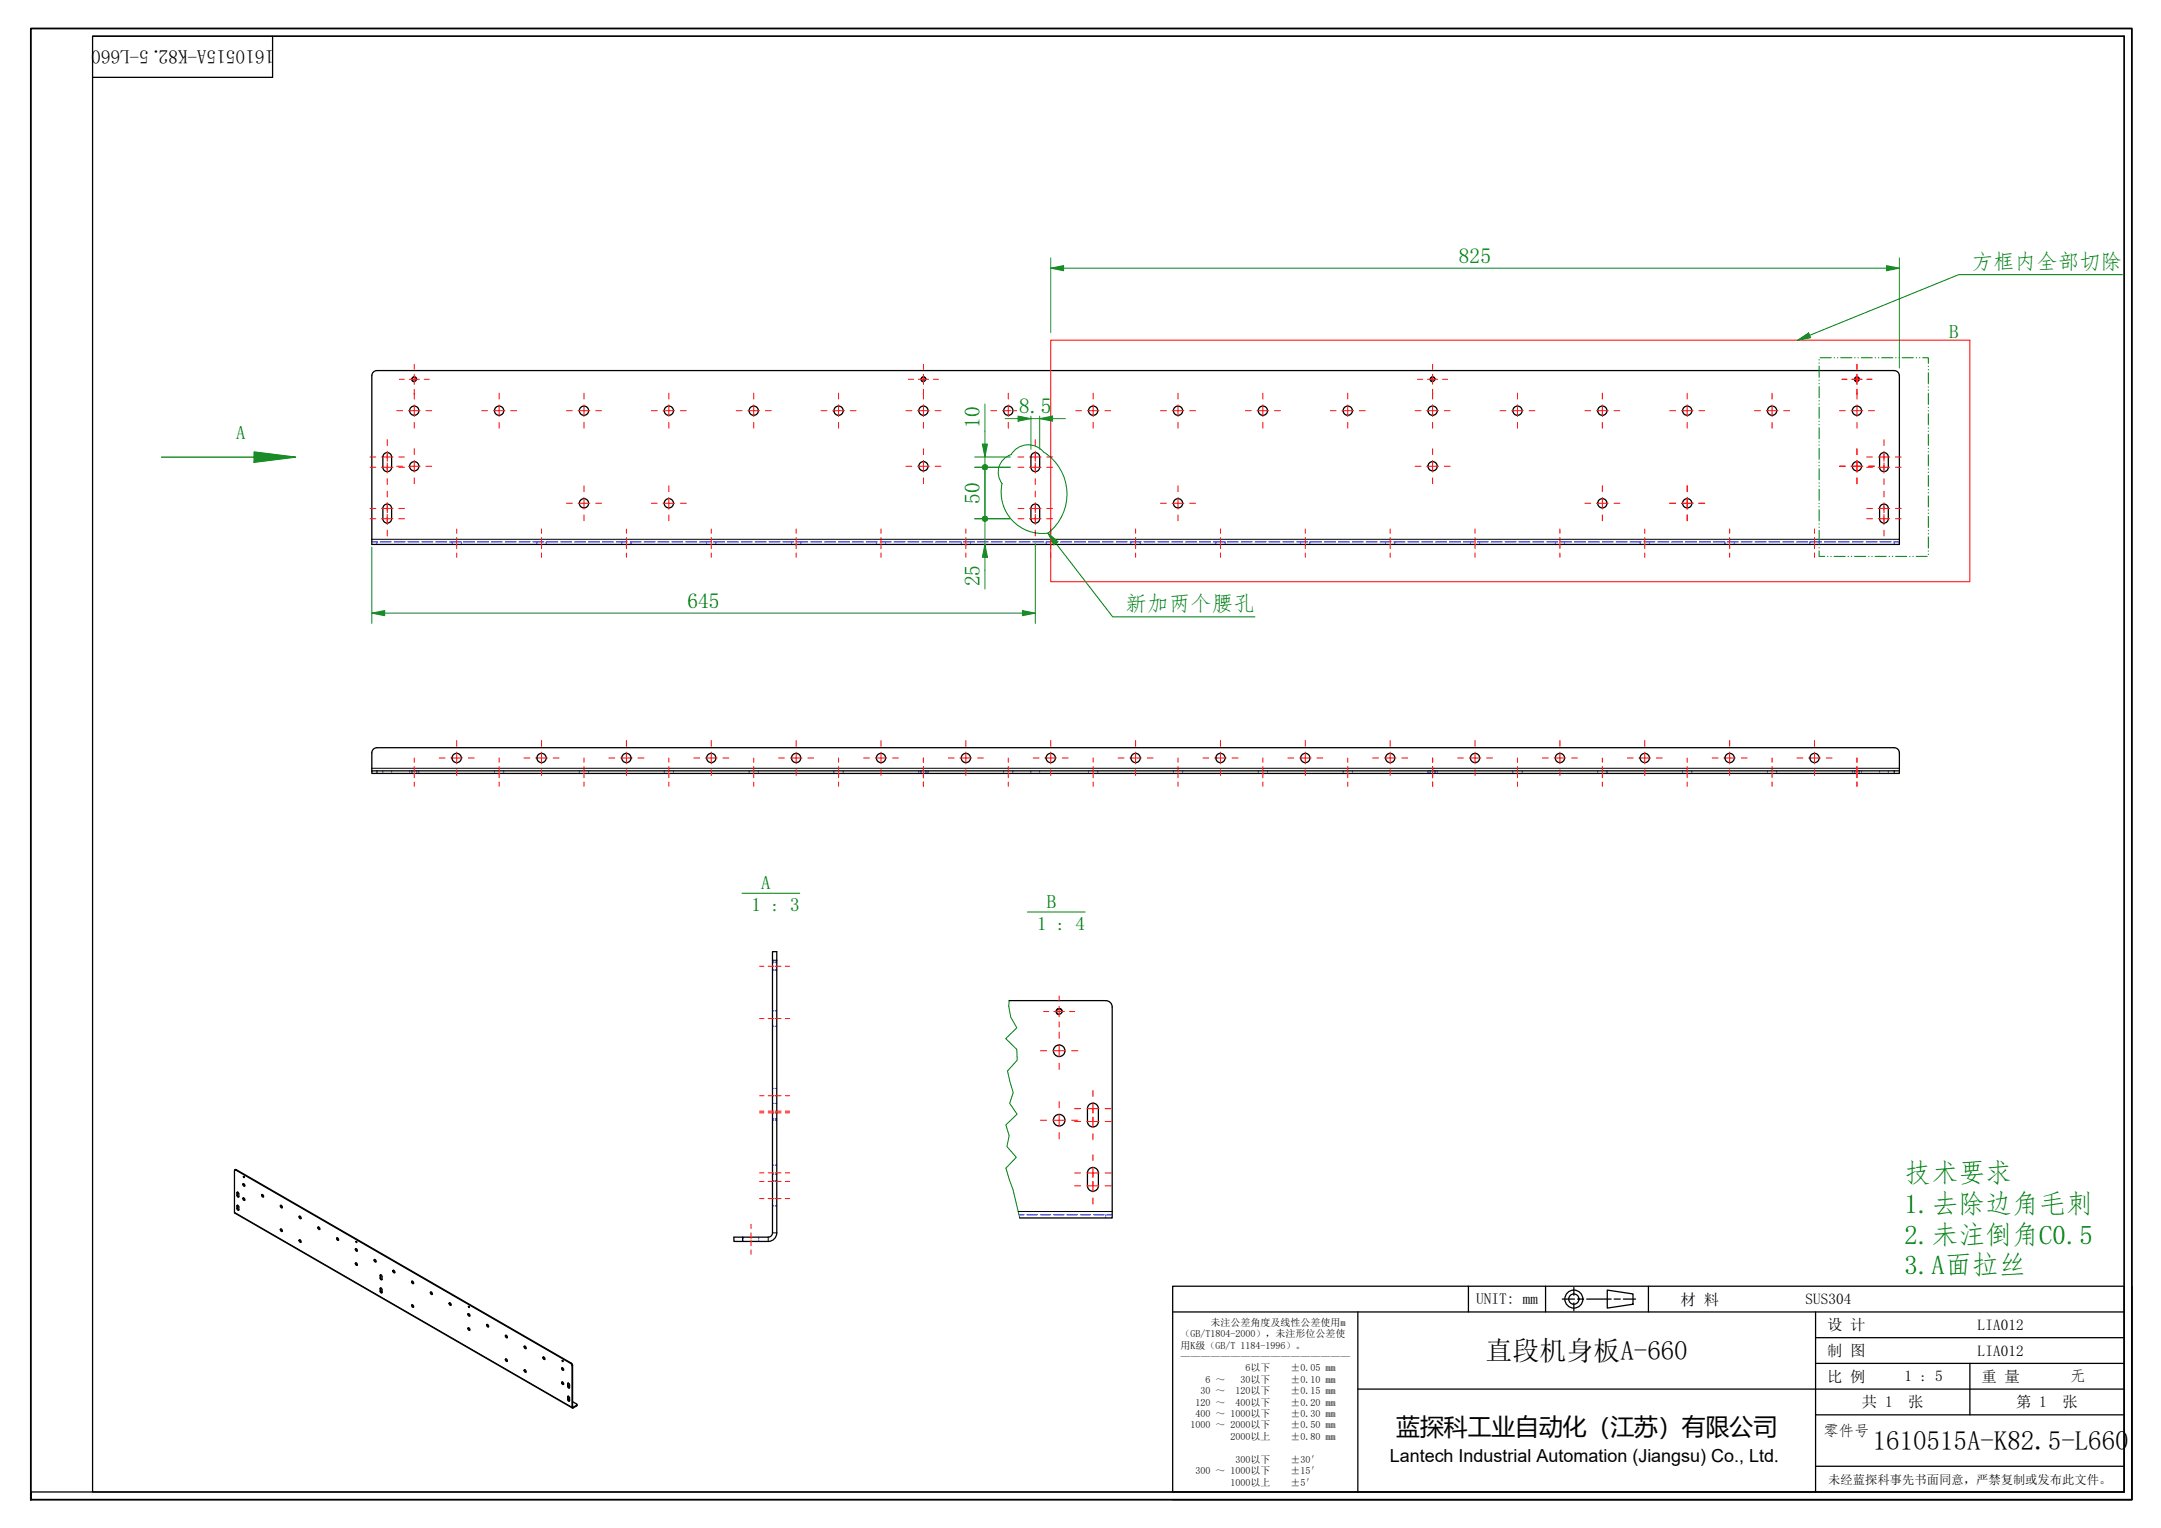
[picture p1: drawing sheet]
<svg xmlns="http://www.w3.org/2000/svg" width="420mm" height="297mm" viewBox="0 0 420 297" stroke-linecap="round" stroke-linejoin="round" font-family="sans-serif">
<g fill="none" stroke="#00f" stroke-width=".19">
<path d="M73.3 105.3v.2M73.3 105.7v.1M368.3 105.3v.2M368.3 105.7v.1M150.2 213h.3M150.2 216.3h.3M150.7 213h.3M150.7 216.3h.3M150.2 233h.3M150.2 229.7h.3M150.7 233h.3M150.7 229.7h.3"/>
<path d="M215 236.1v.3M215 236.6v.2"/>
</g>
<g fill="none" stroke="#00f" stroke-width=".19">
<path d="M72.3 105.3h1.1M73.9 105.3h2.2M76.6 105.3h2.2M79.3 105.3h2.2M82 105.3h2.2M84.7 105.3h2.2M87.4 105.3h2.2M87.9 105.3v.2M87.9 105.7v.1M89.7 105.3v.2M89.7 105.7v.1M90.1 105.3h2.2"/>
<path d="M92.8 105.3h2.2M95.5 105.3h2.2M98.2 105.3h2.2M100.9 105.3h2.2M103.6 105.3h2.2M104.4 105.3v.2M104.4 105.7v.1M106.2 105.3v.2M106.2 105.7v.1M106.3 105.3h2.2M109 105.3h2.2M111.7 105.3h2.2"/>
<path d="M114.4 105.3h2.2M117.1 105.3h2.2M119.8 105.3h2.2M120.9 105.3v.2M120.9 105.7v.1M122.5 105.3h2.2M122.7 105.3v.2M122.7 105.7v.1M125.2 105.3h2.2M127.9 105.3h2.2M130.6 105.3h2.2M133.3 105.3h2.2"/>
<path d="M136 105.3h2.2M137.4 105.3v.2M137.4 105.7v.1M138.7 105.3h2.2M139.2 105.3v.2M139.2 105.7v.1M141.4 105.3h2.2M144.1 105.3h2.2M146.8 105.3h2.2M149.5 105.3h2.2M152.2 105.3h2.2M153.9 105.3v.2"/>
<path d="M153.9 105.7v.1M154.9 105.3h2.2M155.7 105.3v.2M155.7 105.7v.1M157.6 105.3h2.2M160.3 105.3h2.2M163 105.3h2.2M165.7 105.3h2.2M168.4 105.3h2.2M170.4 105.3v.2M170.4 105.7v.1M171.1 105.3h2.2"/>
<path d="M172.2 105.3v.2M172.2 105.7v.1M173.8 105.3h2.2M176.5 105.3h2.2M179.2 105.3h2.2M181.9 105.3h2.2M184.6 105.3h2.2M186.9 105.3v.2M186.9 105.7v.1M187.3 105.3h2.2M188.7 105.3v.2M188.7 105.7v.1"/>
<path d="M190 105.3h2.2M192.7 105.3h2.2M195.4 105.3h2.2M198.1 105.3h2.2M200.8 105.3h2.2M203.4 105.3v.2M203.4 105.7v.1M203.5 105.3h2.2M205.2 105.3v.2M205.2 105.7v.1M206.2 105.3h2.2M208.9 105.3h2.2"/>
<path d="M211.6 105.3h2.2M214.3 105.3h2.2M217 105.3h2.2M219.7 105.3h2.2M219.9 105.3v.2M219.9 105.7v.1M221.7 105.3v.2M221.7 105.7v.1M222.4 105.3h2.2M225.1 105.3h2.2M227.8 105.3h2.2M230.5 105.3h2.2"/>
<path d="M233.2 105.3h2.2M235.9 105.3h2.2M236.4 105.3v.2M236.4 105.7v.1M238.2 105.3v.2M238.2 105.7v.1M238.6 105.3h2.2M241.3 105.3h2.2M244 105.3h2.2M246.7 105.3h2.2M249.4 105.3h2.2M252.1 105.3h2.2"/>
<path d="M252.9 105.3v.2M252.9 105.7v.1M254.7 105.3v.2M254.7 105.7v.1M254.8 105.3h2.2M257.5 105.3h2.2M260.2 105.3h2.2M262.9 105.3h2.2M265.6 105.3h2.2M268.3 105.3h2.2M269.4 105.3v.2M269.4 105.7v.1"/>
<path d="M271 105.3h2.2M271.2 105.3v.2M271.2 105.7v.1M273.7 105.3h2.2M276.4 105.3h2.2M279.1 105.3h2.2M281.8 105.3h2.2M284.5 105.3h2.2M285.9 105.3v.2M285.9 105.7v.1M287.2 105.3h2.2M287.7 105.3v.2"/>
<path d="M287.7 105.7v.1M289.9 105.3h2.2M292.6 105.3h2.2M295.3 105.3h2.2M298 105.3h2.2M300.7 105.3h2.2M302.4 105.3v.2M302.4 105.7v.1M303.4 105.3h2.2M304.2 105.3v.2M304.2 105.7v.1M306.1 105.3h2.2"/>
<path d="M308.8 105.3h2.2M311.5 105.3h2.2M314.2 105.3h2.2M316.9 105.3h2.2M318.9 105.3v.2M318.9 105.7v.1M319.6 105.3h2.2M320.7 105.3v.2M320.7 105.7v.1M322.3 105.3h2.2M325 105.3h2.2M327.7 105.3h2.2"/>
<path d="M330.4 105.3h2.2M333.1 105.3h2.2M335.4 105.3v.2M335.4 105.7v.1M335.8 105.3h2.2M337.2 105.3v.2M337.2 105.7v.1M338.5 105.3h2.2M341.2 105.3h2.2M343.9 105.3h2.2M346.6 105.3h2.2M349.3 105.3h2.2"/>
<path d="M351.9 105.3v.2M351.9 105.7v.1M352 105.3h2.2M353.7 105.3v.2M353.7 105.7v.1M354.7 105.3h2.2M357.4 105.3h2.2M360.1 105.3h2.2M362.8 105.3h2.2M365.5 105.3h2.2M368.2 105.3h1.1M74.4 149.9v.1"/>
<path d="M74.4 150.2v.2M76.1 149.9v.1M76.1 150.2v.2M79.6 149.9v.1M79.6 150.2v.2M80 149.9v.1M80 150.2v.2M80.1 149.9v.1M80.1 150.2v.2M81 149.9v.1M81 150.2v.2M81.4 149.9v.1"/>
<path d="M81.4 150.2v.2M96.1 149.9v.1M96.1 150.2v.2M97.9 149.9v.1M97.9 150.2v.2M112.6 149.9v.1M112.6 150.2v.2M114.4 149.9v.1M114.4 150.2v.2M129.1 149.9v.1M129.1 150.2v.2M130.9 149.9v.1"/>
<path d="M130.9 150.2v.2M145.6 149.9v.1M145.6 150.2v.2M147.4 149.9v.1M147.4 150.2v.2M162.1 149.9v.1M162.1 150.2v.2M163.9 149.9v.1M163.9 150.2v.2M178.6 149.9v.1M178.6 150.2v.2M179 149.9v.1"/>
<path d="M179 150.2v.2M179.1 149.9v.1M179.1 150.2v.2M180 149.9v.1M180 150.2v.2M180.4 149.9v.1M180.4 150.2v.2M195.1 149.9v.1M195.1 150.2v.2M196.9 149.9v.1M196.9 150.2v.2M200.4 149.9v.1"/>
<path d="M200.4 150.2v.2M202.1 149.9v.1M202.1 150.2v.2M211.6 149.9v.1M211.6 150.2v.2M213.4 149.9v.1M213.4 150.2v.2M228.1 149.9v.1M228.1 150.2v.2M229.9 149.9v.1M229.9 150.2v.2M244.6 149.9v.1"/>
<path d="M244.6 150.2v.2M246.4 149.9v.1M246.4 150.2v.2M261.1 149.9v.1M261.1 150.2v.2M262.9 149.9v.1M262.9 150.2v.2M277.6 149.9v.1M277.6 150.2v.2M278 149.9v.1M278 150.2v.2M278.1 149.9v.1"/>
<path d="M278.1 150.2v.2M279 149.9v.1M279 150.2v.2M279.4 149.9v.1M279.4 150.2v.2M294.1 149.9v.1M294.1 150.2v.2M295.9 149.9v.1M295.9 150.2v.2M310.6 149.9v.1M310.6 150.2v.2M312.4 149.9v.1"/>
<path d="M312.4 150.2v.2M327.1 149.9v.1M327.1 150.2v.2M328.9 149.9v.1M328.9 150.2v.2M343.6 149.9v.1M343.6 150.2v.2M345.4 149.9v.1M345.4 150.2v.2M360.1 149.9v.1M360.1 150.2v.2M360.5 149.9v.1"/>
<path d="M360.5 150.2v.2M360.6 149.9v.1M360.6 150.2v.2M361.5 149.9v.1M361.5 150.2v.2M361.9 149.9v.1M361.9 150.2v.2M365.4 149.9v.1M365.4 150.2v.2M367.1 149.9v.1M367.1 150.2v.2M150.2 187.1h.3"/>
<path d="M150.2 188.5h.3M150.2 187h.3M150.2 188.7h.3M150.2 196.5h.3M150.2 199.5h.3M150.7 187.1h.3M150.7 188.5h.3M150.7 187h.3M150.7 188.7h.3M150.7 196.5h.3M150.7 199.5h.3M150.2 211.6h.3"/>
<path d="M150.2 217.8h.3M150.2 214.5h.3M150.2 217.5h.3M150.7 211.6h.3M150.7 217.8h.3M150.7 214.5h.3M150.7 217.5h.3M150.2 234.4h.3M150.2 228.2h.3M150.2 226.5h.3M150.2 229.5h.3M150.7 234.4h.3"/>
<path d="M150.7 228.2h.3M150.7 226.5h.3M150.7 229.5h.3M198.1 236.1h1.1M199.7 236.1h2M202.3 236.1h2M204.8 236.1h2.1M207.4 236.1h2.1M210 236.1h2.1M212.6 236.1h2.1M215.2 236.1h1M144.5 240.5v.3"/>
<path d="M144.5 241.1v.2M147.5 240.5v.3M147.5 241.1v.2"/>
</g>
<g fill="none" stroke="#000" stroke-width=".25">
<path d="M369.3 73v32.8h-297v-32.8a1 1 0 0 1 1-1h295a1 1 0 0 1 1 1M74.7 98.2a.85 .85 0 0 1 .9-.1 .85 .85 0 0 1 .5 .7v2a.85 .85 0 0 1-.8 .9 .85 .85 0 0 1-.9-.9v-2zM74.7 88.2a.85 .85 0 0 1 .9-.1 .85 .85 0 0 1 .5 .7v2a.85 .85 0 0 1-.8 .9 .85 .85 0 0 1-.9-.9v-2zM200.7 98.2a.85 .85 0 0 1 .9-.1 .85 .85 0 0 1 .5 .7v2a.85 .85 0 0 1-.8 .9 .85 .85 0 0 1-.9-.9v-2zM200.7 88.2a.85 .85 0 0 1 .9-.1 .85 .85 0 0 1 .5 .7v2a.85 .85 0 0 1-.8 .9 .85 .85 0 0 1-.9-.9v-2zM365.7 98.2a.85 .85 0 0 1 .9-.1 .85 .85 0 0 1 .5 .7v2a.85 .85 0 0 1-.8 .9 .85 .85 0 0 1-.9-.9v-2zM365.7 88.2a.85 .85 0 0 1 .9-.1 .85 .85 0 0 1 .5 .7v2a.85 .85 0 0 1-.8 .9 .85 .85 0 0 1-.9-.9v-2zM72.3 149.9h297v.5h-297zM369.3 146.4a1 1 0 0 0-1-1h-295a1 1 0 0 0-1 1v3.5M369.3 146.4v3.5M150.2 185h.8v54.7a1.67 1.67 0 0 1-1.6 1.6h-6.7v-.8h6.7a.84 .84 0 0 0 .8-.8zM196.2 194.5h18.8a1.25 1.25 0 0 1 1.2 1.3v41h-17.9"/>
<path d="M211.9 214.7a1.06 1.06 0 0 1 1.1-.1 1.06 1.06 0 0 1 .6 .9v2.5a1.06 1.06 0 0 1-1.1 1.1 1.06 1.06 0 0 1-1.1-1.1v-2.5l.1-.3zM45.7 227.4h.2l65.2 37.6 .2 .4 .1 8.2 .8-.5-.9-.6M46.1 234.3l.3 .2v.6a.22 .22 0 0 1-.3 .1 .22 .22 0 0 1 0-.3zM46.1 231.8l.3 .2v.6a.22 .22 0 0 1-.3 .1 .22 .22 0 0 1 0-.3zM46.2 234.3v.6l.2 .3M46.2 231.7v.7l.2 .3M47.2 232.9l.3 .1a.2 .2 0 0 1 .1 .3 .2 .2 0 0 1-.2 .1 .2 .2 0 0 1-.2-.3zM47.2 230.1l.3 .2a.17 .17 0 0 1 .1 .2 .17 .17 0 0 1-.2 .1zM47.3 232.9l.1 .2 .2 .2M47.3 230.1l.1 .3 .2 .1M47.4 228.7l.1 .1M50.9 232.2l.3 .2a.2 .2 0 0 1 .1 .2 .2 .2 0 0 1-.3 .1 .2 .2 0 0 1-.1-.2z"/>
<path d="M51 232.2v.3l.2 .1M54.5 238.9l.3 .2a.17 .17 0 0 1 .1 .2 .17 .17 0 0 1-.2 .1zM54.5 234.3l.3 .2a.17 .17 0 0 1 .1 .2 .17 .17 0 0 1-.2 .1zM54.6 238.9l.1 .3 .2 .1M54.6 234.3l.1 .3 .2 .2M58.2 236.4l.3 .2a.2 .2 0 0 1 .1 .2 .2 .2 0 0 1-.3 .1 .2 .2 0 0 1-.1-.2zM58.3 236.4v.3l.2 .2M61.8 238.6l.3 .1a.2 .2 0 0 1 .1 .2 .2 .2 0 0 1-.2 .1 .2 .2 0 0 1-.2-.2zM61.9 238.5l.1 .3 .2 .2M211.6 227.4a1.06 1.06 0 0 1 1.2-.4 1.06 1.06 0 0 1 .8 1v2.5a1.06 1.06 0 0 1-1.1 1.1 1.06 1.06 0 0 1-1.1-1.1v-2.5zM58.2 241l.3 .2a.2 .2 0 0 1 .1 .2 .2 .2 0 0 1-.3 .1 .2 .2 0 0 1-.1-.2zM58.3 241v.3l.2 .2"/>
<path d="M65.5 240.7l.3 .1a.17 .17 0 0 1 .1 .2 .17 .17 0 0 1-.3 .1zM65.6 240.6v.3l.2 .2M69.1 245.5l.3 .1a.2 .2 0 0 1 .1 .3 .2 .2 0 0 1-.3 .1 .2 .2 0 0 1-.1-.2zM69.1 242.8l.3 .1a.2 .2 0 0 1 .1 .2 .2 .2 0 0 1-.3 .1 .2 .2 0 0 1-.1-.2zM69.2 245.5l.1 .3 .2 .1M69.2 242.7l.1 .3 .2 .2M69.3 241.3l.1 .2M72.8 244.9l.3 .1a.2 .2 0 0 1 0 .2 .2 .2 0 0 1-.2 .2 .2 .2 0 0 1-.1-.3zM72.9 244.8v.3l.2 .2M73.9 250.4l.4 .2v.6a.22 .22 0 0 1-.3 .1 .22 .22 0 0 1-.1-.3zM73.9 247.8l.4 .2v.7a.22 .22 0 0 1-.3 .1 .22 .22 0 0 1-.1-.3zM74 250.9l.3 .4"/>
<path d="M74 250.9l.3 .2M74 250.4v.5M74 247.8v.7l.3 .2M76.4 247l.3 .1a.2 .2 0 0 1 .1 .3 .2 .2 0 0 1-.3 .1 .2 .2 0 0 1-.1-.3zM76.5 246.9v.3l.3 .2M80.1 253.7l.3 .1a.2 .2 0 0 1 0 .2 .2 .2 0 0 1-.2 .2 .2 .2 0 0 1-.1-.3zM80.1 249.1l.3 .1a.2 .2 0 0 1 0 .3 .2 .2 0 0 1-.2 .1 .2 .2 0 0 1-.1-.3zM80.2 253.6v.3l.2 .2M80.2 249v.3l.2 .2M83.7 251.2l.3 .1a.2 .2 0 0 1 .1 .3 .2 .2 0 0 1-.3 .1 .2 .2 0 0 1-.1-.3zM83.8 251.1v.3l.3 .2M87.3 253.3l.3 .1a.2 .2 0 0 1 .1 .3 .2 .2 0 0 1-.2 .1 .2 .2 0 0 1-.2-.3z"/>
<path d="M87.4 253.3l.1 .2 .2 .2M91 258.1l.3 .2a.2 .2 0 0 1 .1 .2 .2 .2 0 0 1-.3 .1 .2 .2 0 0 1-.1-.2zM91 255.4l.3 .1a.2 .2 0 0 1 .1 .3 .2 .2 0 0 1-.3 .1 .2 .2 0 0 1-.1-.3zM91.1 258.1v.3l.2 .2M91.1 255.4v.2l.2 .2M91.2 254l.1 .1M94.6 257.5l.3 .1a.2 .2 0 0 1 .1 .3 .2 .2 0 0 1-.2 .1 .2 .2 0 0 1-.2-.3zM94.7 257.5l.1 .2 .2 .2M98.3 259.6l.3 .1a.2 .2 0 0 1 .1 .3 .2 .2 0 0 1-.3 .1 .2 .2 0 0 1-.1-.3zM98.4 259.6v.2l.2 .2M98.3 264.2l.3 .1a.2 .2 0 0 1 .1 .3 .2 .2 0 0 1-.3 .1 .2 .2 0 0 1-.1-.3zM98.4 264.2v.2l.2 .2"/>
<path d="M101.9 266.3l.3 .1a.2 .2 0 0 1 .1 .3 .2 .2 0 0 1-.2 .1 .2 .2 0 0 1-.2-.3zM101.9 261.7l.3 .1a.2 .2 0 0 1 .1 .3 .2 .2 0 0 1-.2 .1 .2 .2 0 0 1-.2-.2zM102 266.3l.1 .2 .2 .2M102 261.7l.1 .2 .2 .2M105.6 263.8l.3 .1a.2 .2 0 0 1 .1 .3 .2 .2 0 0 1-.3 .1 .2 .2 0 0 1-.1-.2zM105.7 263.8v.3l.2 .1M109.2 268.7l.3 .1a.2 .2 0 0 1 .1 .3 .2 .2 0 0 1-.2 .1 .2 .2 0 0 1-.2-.3zM109.2 265.9l.3 .1a.2 .2 0 0 1 .1 .3 .2 .2 0 0 1-.2 .1 .2 .2 0 0 1-.2-.2zM109.3 268.6l.1 .3 .2 .2M109.3 265.9l.1 .3 .2 .1M109.4 264.5l.1 .1M110.4 271.4l.3 .2v.7a.22 .22 0 0 1-.3 .1 .22 .22 0 0 1 0-.3z"/>
<path d="M110.4 268.9l.3 .2v.6a.22 .22 0 0 1-.3 .1 .22 .22 0 0 1 0-.3zM110.5 272l.2 .3M110.5 272l.2 .1M110.5 271.4v.6M110.5 268.9v.6l.2 .3M112.2 273.1l-.1 .2-.9 .4v-8.2l-.2-.4-65.2-37.7-.2 .1 .1 8.3 65.6 37.9"/>
<circle cx="80.5" cy="73.7" r=".41"/>
<circle cx="80.5" cy="79.8" r=".9"/>
<circle cx="97" cy="79.8" r=".9"/>
<circle cx="113.5" cy="79.8" r=".9"/>
<circle cx="130" cy="79.8" r=".9"/>
<circle cx="146.5" cy="79.8" r=".9"/>
<circle cx="163" cy="79.8" r=".9"/>
<circle cx="179.5" cy="73.7" r=".41"/>
<circle cx="179.5" cy="79.8" r=".9"/>
<circle cx="196" cy="79.8" r=".9"/>
<circle cx="212.5" cy="79.8" r=".9"/>
<circle cx="229" cy="79.8" r=".9"/>
<circle cx="245.5" cy="79.8" r=".9"/>
<circle cx="262" cy="79.8" r=".9"/>
<circle cx="278.5" cy="73.7" r=".41"/>
<circle cx="278.5" cy="79.8" r=".9"/>
<circle cx="295" cy="79.8" r=".9"/>
<circle cx="311.5" cy="79.8" r=".9"/>
<circle cx="328" cy="79.8" r=".9"/>
<circle cx="344.5" cy="79.8" r=".9"/>
<circle cx="361" cy="73.7" r=".41"/>
<circle cx="361" cy="79.8" r=".9"/>
<circle cx="80.5" cy="90.6" r=".9"/>
<circle cx="113.5" cy="97.8" r=".9"/>
<circle cx="130" cy="97.8" r=".9"/>
<circle cx="179.5" cy="90.6" r=".9"/>
<circle cx="229" cy="97.8" r=".9"/>
<circle cx="278.5" cy="90.6" r=".9"/>
<circle cx="311.5" cy="97.8" r=".9"/>
<circle cx="328" cy="97.8" r=".9"/>
<circle cx="361" cy="90.6" r=".9"/>
<circle cx="88.8" cy="147.4" r=".9"/>
<circle cx="105.3" cy="147.4" r=".9"/>
<circle cx="121.8" cy="147.4" r=".9"/>
<circle cx="138.3" cy="147.4" r=".9"/>
<circle cx="154.8" cy="147.4" r=".9"/>
<circle cx="171.3" cy="147.4" r=".9"/>
<circle cx="187.8" cy="147.4" r=".9"/>
<circle cx="204.3" cy="147.4" r=".9"/>
<circle cx="220.8" cy="147.4" r=".9"/>
<circle cx="237.3" cy="147.4" r=".9"/>
<circle cx="253.8" cy="147.4" r=".9"/>
<circle cx="270.3" cy="147.4" r=".9"/>
<circle cx="286.8" cy="147.4" r=".9"/>
<circle cx="303.3" cy="147.4" r=".9"/>
<circle cx="319.8" cy="147.4" r=".9"/>
<circle cx="336.3" cy="147.4" r=".9"/>
<circle cx="352.8" cy="147.4" r=".9"/>
<circle cx="205.9" cy="196.6" r=".52"/>
<circle cx="205.9" cy="204.3" r="1.13"/>
<circle cx="205.9" cy="217.8" r="1.13"/>
<circle cx="47.4" cy="228.8" r=".11"/>
<circle cx="69.3" cy="241.5" r=".11"/>
<circle cx="91.1" cy="254.1" r=".11"/>
<circle cx="109.4" cy="264.6" r=".11"/>
</g>
<g fill="none" stroke="#000" stroke-width=".19">
<path d="M81 73.8a.5 .5 0 0 0-.4-.6 .5 .5 0 0 0-.6 .5 .5 .5 0 0 0 .5 .5M180 73.8a.5 .5 0 0 0-.4-.6 .5 .5 0 0 0-.5 .5 .5 .5 0 0 0 .4 .5M279 73.8a.5 .5 0 0 0-.4-.6 .5 .5 0 0 0-.5 .5 .5 .5 0 0 0 .4 .5M361.5 73.8a.5 .5 0 0 0-.4-.6 .5 .5 0 0 0-.6 .5 .5 .5 0 0 0 .5 .5M72.3 104.8h297M72.3 149.4h297M73.3 149.9v.5M368.3 149.9v.5M150.2 186.7h.8M206.5 196.8a.63 .63 0 0 0-.5-.8 .63 .63 0 0 0-.7 .5 .63 .63 0 0 0 .5 .8M45.6 235.7l65.6 37.9h.2v.1M45.9 227.4h-.1"/>
<path d="M46.2 234.9h-.1M46.2 234.4h-.1M46.2 231.8l-.1 .1M46.2 232.3l-.1 .1M150.2 239.7h.8M198 235.5h18.2M74 250.4l-.1 .1M74 250.9l-.1 .1M74 247.9h-.1M74 248.4l-.1 .1M144.4 240.5v.8M149.4 240.5v.8"/>
<path d="M110.5 271.5h-.1M110.5 272l-.1 .1M110.5 269.4l-.1 .1M110.5 268.9l-.1 .1M111.1 265l-.1 .1M111.3 265.4l-.1 .1M112.1 273.2v.1"/>
</g>
<path d="M144.3 173.6h11.2M199.8 177.3h11.2" fill="none" stroke="#008000" stroke-width=".19"/>
<path d="M196.2 194.5l-.1 1.1 .4 2.1 1.2 2.1-2.2 2.1 2.2 2.1 .1 2.1-1.9 2.1 1.1 4.2-.7 2.1 1.5 2.1-2.2 2.1 .6 2.1-.4 2.1 1.8 2.1-2 2.1 1.4 4.2 1.3 5.5" fill="none" stroke="#008000" stroke-width=".19"/>
<path d="M49.4 88.9h8" fill="none" stroke="#008000" stroke-width=".25"/>
<path d="M49.4 87.9l8 1-8 1z" fill="#008000"/>
<path d="M31.4 88.9h18M49.4 87.9l8 1-8 1z" fill="none" stroke="#008000" stroke-width=".25"/>
<g fill="none" stroke="#008000" stroke-width=".19">
<path d="M353.7 69.9v.1M353.7 70.5v.1M353.7 71.2v2.1M353.7 73.9v.1M353.7 74.5v.1M353.7 75.2v2.1M353.7 77.9v.1M353.7 78.5v.1M353.7 79.1v2.2M353.9 69.6h2.2M356.6 69.6h.1M357.2 69.6h.1"/>
<path d="M357.9 69.6h2.2M360.6 69.6h.1M361.2 69.6h.1M361.9 69.6h2.1M364.6 69.6h.1M365.2 69.6h.1M365.9 69.6h2.1M368.6 69.6h.1M369.2 69.6h.1M369.8 69.6h2.2M372.6 69.6h.1M373.2 69.6h.1"/>
<path d="M373.8 69.6h1.1v1M374.9 71.2v.1M374.9 71.8v.1M374.9 72.5v2.1M374.9 75.2v.1M374.9 75.8v.1M374.9 76.4v2.2M374.9 79.2v.1M374.9 79.8v.1M353.7 81.9v.1M353.7 82.5v.1M353.7 83.1v2.2"/>
<path d="M353.7 85.9h.1M353.7 86.5v.1M353.7 87.1v2.2M353.7 89.8v.1M353.7 90.5v.1M353.7 91.1v2.2M353.7 93.8v.1M353.7 94.5v.1M353.7 95.1v2.2M353.7 97.8v.1M353.7 98.5h.1M353.7 99.1v2.2"/>
<path d="M374.9 80.4v2.2M374.9 83.2h.1M374.9 83.8v.1M374.9 84.4v2.2M374.9 87.1v.1M374.9 87.8v.1M374.9 88.4v2.2M374.9 91.1v.1M374.9 91.8v.1M374.9 92.4v2.2M374.9 95.1v.1M374.9 95.8h.1"/>
<path d="M374.9 96.4v2.2M374.9 99.1v.1M374.9 99.7v.1M353.7 107.1v1.1h1.1M353.7 101.8v.1M353.7 102.4v.1M353.7 103.1v2.2M353.7 105.8v.1M353.7 106.4v.1M355.3 108.2h.1M356 108.2h.1M356.6 108.2h2.2"/>
<path d="M359.3 108.2h.1M359.9 108.2h.1M360.6 108.2h2.2M363.3 108.2h.1M363.9 108.2h.1M364.6 108.2h2.1M367.3 108.2h.1M367.9 108.2h.1M368.6 108.2h2.1M371.3 108.2h.1M371.9 108.2h.1M372.5 108.2h2.2"/>
<path d="M374.9 100.4v2.2M374.9 103.1v.1M374.9 103.7v.1M374.9 104.4v2.1M374.9 107.1v.1M374.9 107.7v.1"/>
</g>
<path d="M6 291.5v-1.5v1.5M6 290v-284.5h408.5v286h-408.5" fill="none" stroke="#000" stroke-width=".35"/>
<path d="M18 7h395v283h-395zM18 7h395M53 7v8h-35M413 7v283h-407" fill="none" stroke="#000" stroke-width=".25"/>
<g fill="none" stroke="#000" stroke-width=".25">
<path d="M228 250h185v40h-185zM228 255h185M264 255v35M285.5 250v5M300.5 250v5M303.7 252.5h2.4M306 250.3v1.5M306 253.3v1.5M306.7 252.5h1.2M308.5 252.5h4.8M312.5 250.8l5 .7v2l-5 .8zM313.8 252.5h1.2"/>
<path d="M315.6 252.5h2.4M320.5 250v5M353 255v35M414.5 250v41.5h-186.5M264 270h149M353 275h60M353 265h60M353 260h60M383 265v10M353 285h60"/>
<circle cx="306" cy="252.5" r="1.75"/>
<circle cx="306" cy="252.5" r="1"/>
</g>
<path d="M204.3 66.1h178.7v47h-178.7z" fill="none" stroke="#f00" stroke-width=".19"/>
<g fill="none" stroke="#f00" stroke-width=".19">
<path d="M88.8 102.8v.9M88.8 104.5v1M88.8 105.7v1M88.8 107.5v.8M105.3 102.8v.9M105.3 104.5v1M105.3 105.7v1M105.3 107.5v.8M121.8 102.8v.9M121.8 104.5v1M121.8 105.7v1M121.8 107.5v.8"/>
<path d="M138.3 102.8v.9M138.3 104.5v1M138.3 105.7v1M138.3 107.5v.8M154.8 102.8v.9M154.8 104.5v1M154.8 105.7v1M154.8 107.5v.8M171.3 102.8v.9M171.3 104.5v1M171.3 105.7v1M171.3 107.5v.8"/>
<path d="M187.8 102.8v.9M187.8 104.5v1M187.8 105.7v1M187.8 107.5v.8M204.3 102.8v.9M204.3 104.5v1M204.3 105.7v1M204.3 107.5v.8M220.8 102.8v.9M220.8 104.5v1M220.8 105.7v1M220.8 107.5v.8"/>
<path d="M237.3 102.8v.9M237.3 104.5v1M237.3 105.7v1M237.3 107.5v.8M253.8 102.8v.9M253.8 104.5v1M253.8 105.7v1M253.8 107.5v.8M270.3 102.8v.9M270.3 104.5v1M270.3 105.7v1M270.3 107.5v.8"/>
<path d="M286.8 102.8v.9M286.8 104.5v1M286.8 105.7v1M286.8 107.5v.8M303.3 102.8v.9M303.3 104.5v1M303.3 105.7v1M303.3 107.5v.8M319.8 102.8v.9M319.8 104.5v1M319.8 105.7v1M319.8 107.5v.8"/>
<path d="M336.3 102.8v.9M336.3 104.5v1M336.3 105.7v1M336.3 107.5v.8M352.8 102.8v.9M352.8 104.5v1M352.8 105.7v1M352.8 107.5v.8M80.5 147.4v.8M80.5 149v1M80.5 150.2v1M80.5 152v.9"/>
<path d="M97 147.4v.8M97 149v1M97 150.2v1M97 152v.9M113.5 147.4v.8M113.5 149v1M113.5 150.2v1M113.5 152v.9M130 147.4v.8M130 149v1M130 150.2v1M130 152v.9"/>
<path d="M146.5 147.4v.8M146.5 149v1M146.5 150.2v1M146.5 152v.9M163 147.4v.8M163 149v1M163 150.2v1M163 152v.9M179.5 147.4v.8M179.5 149v1M179.5 150.2v1M179.5 152v.9"/>
<path d="M196 147.4v.8M196 149v1M196 150.2v1M196 152v.9M212.5 147.4v.8M212.5 149v1M212.5 150.2v1M212.5 152v.9M229 147.4v.8M229 149v1M229 150.2v1M229 152v.9"/>
<path d="M245.5 147.4v.8M245.5 149v1M245.5 150.2v1M245.5 152v.9M262 147.4v.8M262 149v1M262 150.2v1M262 152v.9M278.5 147.4v.8M278.5 149v1M278.5 150.2v1M278.5 152v.9"/>
<path d="M295 147.4v.8M295 149v1M295 150.2v1M295 152v.9M311.5 147.4v.8M311.5 149v1M311.5 150.2v1M311.5 152v.9M328 147.4v.8M328 149v1M328 150.2v1M328 152v.9"/>
<path d="M344.5 147.4v.8M344.5 149v1M344.5 150.2v1M344.5 152v.9M361 147.4v.8M361 149v1M361 150.2v1M361 152v.9M147.7 187.8h.8M147.7 198h.8M149.4 187.8h1.1M149.4 198h1.1"/>
<path d="M150.7 187.8h1.2M150.7 198h1.2M152.7 187.8h.8M152.7 198h.8M147.7 216.3h.8M147.7 213h.8M147.7 216h.8M149.4 216.3h1.1M149.4 213h1.1M149.4 216h1.1M150.7 216.3h1.2M150.7 213h1.2"/>
<path d="M150.7 216h1.2M152.7 216.3h.8M152.7 213h.8M152.7 216h.8M146 238v.8M146 239.7v1.1M147.7 233h.8M147.7 229.7h.8M147.7 228h.8M149.4 233h1.1M149.4 229.7h1.1M149.4 228h1.1"/>
<path d="M150.7 233h1.2M150.7 229.7h1.2M150.7 228h1.2M152.7 233h.8M152.7 229.7h.8M152.7 228h.8M146 241.1v1.1M146 243v.8"/>
</g>
<g fill="none" stroke="#f00" stroke-width=".19">
<path d="M77.1 79.8h1.2M77.6 73.7h1M79.4 79.8h2.3M79.6 73.7h1.9M80.5 70.8v1M80.5 72.8v1.9M80.5 75.7v1.9M80.5 78.7v2.3M82.5 73.7h1M82.8 79.8h1.1M93.6 79.8h1.2M95.9 79.8h2.3"/>
<path d="M97 76.4v1.2M97 78.7v2.3M99.3 79.8h1.1M110.1 79.8h1.2M112.4 79.8h2.3M113.5 76.4v1.2M113.5 78.7v2.3M115.8 79.8h1.1M126.6 79.8h1.2M128.9 79.8h2.3M130 76.4v1.2M130 78.7v2.3"/>
<path d="M132.3 79.8h1.1M143.1 79.8h1.2M145.4 79.8h2.3M146.5 76.4v1.2M146.5 78.7v2.3M148.8 79.8h1.1M159.6 79.8h1.2M161.9 79.8h2.3M163 76.4v1.2M163 78.7v2.3M165.3 79.8h1.1M176.1 79.8h1.2"/>
<path d="M176.6 73.7h1M178.4 79.8h2.3M178.6 73.7h1.9M179.5 70.8v1M179.5 72.8v1.9M179.5 75.7v1.9M179.5 78.7v2.3M181.5 73.7h1M181.8 79.8h1.1M192.6 79.8h1.2M194.9 79.8h1.7M196 76.4v1.2"/>
<path d="M196 78.7v2.3M197.1 79.8h.5M209.1 79.8h1.2M211.4 79.8h2.3M212.5 76.4v1.2M212.5 78.7v2.3M214.8 79.8h1.1M225.6 79.8h1.2M227.9 79.8h2.3M229 76.4v1.2M229 78.7v2.3M231.3 79.8h1.1"/>
<path d="M242.1 79.8h1.2M244.4 79.8h2.3M245.5 76.4v1.2M245.5 78.7v2.3M247.8 79.8h1.1M258.6 79.8h1.2M260.9 79.8h2.3M262 76.4v1.2M262 78.7v2.3M264.3 79.8h1.1M275.1 79.8h1.2M275.6 73.7h1"/>
<path d="M277.4 79.8h2.3M277.6 73.7h1.9M278.5 70.8v1M278.5 72.8v1.9M278.5 75.7v1.9M278.5 78.7v2.3M280.5 73.7h1M280.8 79.8h1.1M291.6 79.8h1.2M293.9 79.8h2.3M295 76.4v1.2M295 78.7v2.3"/>
<path d="M297.3 79.8h1.1M308.1 79.8h1.2M310.4 79.8h2.3M311.5 76.4v1.2M311.5 78.7v2.3M313.8 79.8h1.1M324.6 79.8h1.2M326.9 79.8h2.3M328 76.4v1.2M328 78.7v2.3M330.3 79.8h1.1M341.1 79.8h1.2"/>
<path d="M343.4 79.8h2.3M344.5 76.4v1.2M344.5 78.7v2.3M346.8 79.8h1.1M357.6 79.8h1.2M358.1 73.7h1M359.9 79.8h2.3M360.1 73.7h1.9M361 70.8v1M361 72.8v1.9M361 75.7v1.9M361 78.7v2.3"/>
<path d="M363 73.7h1M363.3 79.8h1.1M71.9 98.8h1.2M71.9 90.8h1.2M71.9 88.8h1.2M74.2 98.8h2.2M74.2 90.8h2.2M74.2 88.8h2.2M75.3 85.5v1.1M75.3 87.7v2M75.3 90v2M75.3 93.1v1.1"/>
<path d="M75.3 95.5v1.1M75.3 97.7v2M77.1 90.6h1.2M77.5 98.8h1.1M77.5 90.8h1.1M77.5 88.8h1.1M79.4 90.6h2.3M80.5 82.1v1.1M80.5 87.2v1.2M80.5 89.5v2.3M80.5 92.9v1.1M82.8 90.6h1.1"/>
<path d="M97 82.1v1.1M110.1 97.8h1.2M112.4 97.8h2.3M113.5 82.1v1.1M113.5 94.4v1.2M113.5 96.7v2.3M115.8 97.8h1.1M126.6 97.8h1.2M128.9 97.8h2.3M130 82.1v1.1M130 94.4v1.2M130 96.7v2.3"/>
<path d="M132.3 97.8h1.1M146.5 82.1v1.1M163 82.1v1.1M176.1 90.6h1.2M178.4 90.6h2.3M179.5 82.1v1.1M179.5 87.2v1.2M179.5 89.5v2.3M179.5 92.9v1.1M181.8 90.6h1.1M196 82.1v1.1M212.5 82.1v1.1"/>
<path d="M225.6 97.8h1.2M227.9 97.8h2.3M229 82.1v1.1M229 94.4v1.2M229 96.7v2.3M231.3 97.8h1.1M245.5 82.1v1.1M262 82.1v1.1M275.1 90.6h1.2M277.4 90.6h2.3M278.5 82.1v1.1M278.5 87.2v1.2"/>
<path d="M278.5 89.5v2.3M278.5 92.9v1.1M280.8 90.6h1.1M295 82.1v1.1M308.1 97.8h1.2M310.4 97.8h2.3M311.5 82.1v1.1M311.5 94.4v1.2M311.5 96.7v2.3M313.8 97.8h1.1M324.6 97.8h1.2M326.9 97.8h2.3"/>
<path d="M328 82.1v1.1M328 94.4v1.2M328 96.7v2.3M330.3 97.8h1.1M344.5 82.1v1.1M357.6 90.6h1.2M359.9 90.6h2.3M361 82.1v1.1M361 87.2v1.2M361 89.5v2.3M361 92.9v1.1M362.9 98.8h1.2"/>
<path d="M362.9 90.8h1.2M362.9 88.8h1.2M363.3 90.6h1.1M365.2 98.8h2.2M365.2 90.8h2.2M365.2 88.8h2.2M366.3 85.5v1.1M366.3 87.7v2M366.3 90v2M366.3 93.1v1.1M366.3 95.5v1.1M366.3 97.7v2"/>
<path d="M368.5 98.8h1.1M368.5 90.8h1.1M368.5 88.8h1.1M71.9 100.8h1.2M74.2 100.8h2.2M75.3 100v2M75.3 103.1v1.1M77.5 100.8h1.1M113.5 100.1v1.1M130 100.1v1.1M229 100.1v1.1M311.5 100.1v1.1"/>
<path d="M328 100.1v1.1M362.9 100.8h1.2M365.2 100.8h2.2M366.3 100v2M366.3 103.1v1.1M368.5 100.8h1.1M85.4 147.4h1.1M87.7 147.4h2.2M88.8 144v1.1M88.8 146.2v2.3M88.8 149.6v1.2M91.1 147.4h1.1"/>
<path d="M101.9 147.4h1.1M104.2 147.4h2.2M105.3 144v1.1M105.3 146.2v2.3M105.3 149.6v1.2M107.6 147.4h1.1M118.4 147.4h1.1M120.7 147.4h2.2M121.8 144v1.1M121.8 146.2v2.3M121.8 149.6v1.2M124.1 147.4h1.1"/>
<path d="M134.9 147.4h1.1M137.2 147.4h2.2M138.3 144v1.1M138.3 146.2v2.3M138.3 149.6v1.2M140.6 147.4h1.1M151.4 147.4h1.1M153.7 147.4h2.2M154.8 144v1.1M154.8 146.2v2.3M154.8 149.6v1.2M157.1 147.4h1.1"/>
<path d="M167.9 147.4h1.1M170.2 147.4h2.2M171.3 144v1.1M171.3 146.2v2.3M171.3 149.6v1.2M173.6 147.4h1.1M184.4 147.4h1.1M186.7 147.4h2.2M187.8 144v1.1M187.8 146.2v2.3M187.8 149.6v1.2M190.1 147.4h1.1"/>
<path d="M200.9 147.4h1.1M203.2 147.4h2.2M204.3 144v1.1M204.3 146.2v2.3M204.3 149.6v1.2M206.6 147.4h1.1M217.4 147.4h1.1M219.7 147.4h2.2M220.8 144v1.1M220.8 146.2v2.3M220.8 149.6v1.2M223.1 147.4h1.1"/>
<path d="M233.9 147.4h1.1M236.2 147.4h2.2M237.3 144v1.1M237.3 146.2v2.3M237.3 149.6v1.2M239.6 147.4h1.1M250.4 147.4h1.1M252.7 147.4h2.2M253.8 144v1.1M253.8 146.2v2.3M253.8 149.6v1.2M256.1 147.4h1.1"/>
<path d="M266.9 147.4h1.1M269.2 147.4h2.2M270.3 144v1.1M270.3 146.2v2.3M270.3 149.6v1.2M272.6 147.4h1.1M283.4 147.4h1.1M285.7 147.4h2.2M286.8 144v1.1M286.8 146.2v2.3M286.8 149.6v1.2M289.1 147.4h1.1"/>
<path d="M299.9 147.4h1.1M302.2 147.4h2.2M303.3 144v1.1M303.3 146.2v2.3M303.3 149.6v1.2M305.6 147.4h1.1M316.4 147.4h1.1M318.7 147.4h2.2M319.8 144v1.1M319.8 146.2v2.3M319.8 149.6v1.2M322.1 147.4h1.1"/>
<path d="M332.9 147.4h1.1M335.2 147.4h2.2M336.3 144v1.1M336.3 146.2v2.3M336.3 149.6v1.2M338.6 147.4h1.1M349.4 147.4h1.1M351.7 147.4h2.2M352.8 144v1.1M352.8 146.2v2.3M352.8 149.6v1.2M355.1 147.4h1.1"/>
<path d="M202.9 196.6h1M204.9 196.6h2M205.9 193.6v1M205.9 195.6v2M205.9 198.7v1M207.9 196.6h1M202.3 217.8h1.2M202.3 204.3h1.2M204.7 217.8h2.4M204.7 204.3h2.4M205.9 200.6v1.2M205.9 203.1v2.4"/>
<path d="M205.9 206.7v1.2M205.9 214.1v1.3M205.9 216.6v2.4M208.3 217.8h1.3M208.3 204.3h1.3M208.9 218h1.2M208.9 215.5h1.2M211.3 218h2.4M211.3 215.5h2.4M212.5 212v1.1M212.5 214.3v2.1M212.5 217.2v2"/>
<path d="M214.9 218h1.2M214.9 215.5h1.2M205.9 220.2v1.2M208.9 230.5h1.2M208.9 228h1.2M211.3 230.5h2.4M211.3 228h2.4M212.5 220.4v1.2M212.5 224.5v1.1M212.5 226.8v2.1M212.5 229.7v2M212.5 232.9v1.2"/>
<path d="M214.9 230.5h1.2M214.9 228h1.2"/>
</g>
<path d="M351.8 65.2l-2.3 .9" fill="none" stroke="#008000" stroke-width=".19"/>
<path d="M349.5 66.1l2.1-1.4 .4 1z" fill="#008000"/>
<path d="M412.7 53.4h-31.9l-29 11.8M349.5 66.1l2.1-1.4 .4 1z" fill="none" stroke="#008000" stroke-width=".19"/>
<path d="M366.8 52.1h2.5" fill="none" stroke="#00803f" stroke-width=".19"/>
<path d="M366.8 51.6l2.5 .5-2.5 .5z" fill="#00803f"/>
<path d="M204.3 52.1h2.5M366.8 51.6l2.5 .5-2.5 .5z" fill="none" stroke="#00803f" stroke-width=".19"/>
<path d="M204.3 52.1l2.5-.5v1z" fill="#00803f"/>
<path d="M204.3 52.1l2.5-.5v1zM204.3 50.1v14.5M206.8 52.1h160M369.3 50.1v21.4M198.8 119.2h2.5" fill="none" stroke="#00803f" stroke-width=".19"/>
<g fill="none" stroke="#f00" stroke-width=".19">
<path d="M197.9 98.8h1.2M197.9 90.8h1.2M197.9 88.8h1.2M200.2 98.8h2.2M200.2 90.8h2.2M200.2 88.8h2.2M201.3 85.5v1.1M201.3 87.7v2M201.3 90v2M201.3 93.1v1.1M201.3 95.5v1.1M201.3 97.7v2"/>
<path d="M203.5 98.8h1.1M203.5 90.8h1.1M203.5 88.8h1.1M197.9 100.8h1.2M200.2 100.8h2.2M201.3 100v2M201.3 103.1v1.1M203.5 100.8h1.1"/>
</g>
<path d="M198.8 118.7l2.5 .5-2.5 .5z" fill="#00803f"/>
<path d="M72.3 119.2h2.5M198.8 118.7l2.5 .5-2.5 .5z" fill="none" stroke="#00803f" stroke-width=".19"/>
<path d="M72.3 119.2l2.5-.5v1z" fill="#00803f"/>
<path d="M72.3 119.2l2.5-.5v1zM72.3 106.3v14.9M74.8 119.2h124M191.5 105.8v2.5M201.3 105.7v15.5" fill="none" stroke="#00803f" stroke-width=".19"/>
<path d="M191.5 105.8l.5 2.5h-1z" fill="#00803f"/>
<path d="M191.5 98.3v1.9M191.5 105.8l.5 2.5h-1z" fill="none" stroke="#00803f" stroke-width=".19"/>
<circle cx="191.5" cy="100.8" r=".62" fill="#00803f"/>
<path d="M191.5 95.8v4.4M189.5 100.8h6.9M191.5 100.8v5M191.5 108.3v6.2" fill="none" stroke="#00803f" stroke-width=".19"/>
<circle cx="191.5" cy="100.8" r=".62" fill="#00803f"/>
<path d="M191.5 91.5v1.8" fill="none" stroke="#00803f" stroke-width=".19"/>
<circle cx="191.5" cy="90.8" r=".63" fill="#00803f"/>
<path d="M189.5 90.8h6.9M191.5 91.5v6.8M189.5 100.8h6.9" fill="none" stroke="#00803f" stroke-width=".19"/>
<circle cx="191.5" cy="90.8" r=".63" fill="#00803f"/>
<path d="M191.5 86.3v2.5" fill="none" stroke="#00803f" stroke-width=".19"/>
<path d="M191 86.3h1l-.5 2.5z" fill="#00803f"/>
<path d="M191.5 78.5v7.8M189.5 90.8h6.9M189.5 88.8h6.9M191 86.3h1l-.5 2.5zM191.5 88.8v2M191.5 93.3v2.5M197.9 81.4h2.5" fill="none" stroke="#00803f" stroke-width=".19"/>
<path d="M197.9 80.9l2.5 .5-2.5 .5z" fill="#00803f"/>
<path d="M197.9 80.9l2.5 .5-2.5 .5zM202.1 81.4h2.5" fill="none" stroke="#00803f" stroke-width=".19"/>
<path d="M202.1 81.4l2.5-.5v1z" fill="#00803f"/>
<path d="M195.4 81.4h2.5M200.4 81.4h1.7M200.4 80.9v6.4M202.1 81.4l2.5-.5v1zM202.1 80.9v6.4M204.6 81.4h2.5" fill="none" stroke="#00803f" stroke-width=".19"/>
<path d="M195.1 89.3l1.5-.9a3.9 3.9 0 0 1 6.3-.5 9.6 9.6 0 0 1 .9 15.7 8 8 0 0 1-9-9.6 3.6 3.6 0 0 1 .3-4.7z" fill="none" stroke="#008000" stroke-width=".19"/>
<path d="M203.8 103.6l1.9 1.7-.8 .6z" fill="#008000"/>
<path d="M203.8 103.6l.4 .6M204.2 104l-.4-.4 .4 .9M204.4 104.4l11.9 15.5h27.7M204.4 104.2l1.3 1.1-.8 .6-.5-1" fill="none" stroke="#008000" stroke-width=".19"/>
<g font-size="5.2" fill="#008000">
<text x="370.3" y="229.8">技术要求</text>
<text x="370.3" y="235.8">1.去除边角毛刺</text>
<text x="370.3" y="241.8">2.未注倒角C0.5</text>
<text x="370.3" y="247.7">3.A面拉丝</text>
</g>
<g font-size="5.2">
<text x="288.9" y="264.4">直段机身板A-660</text>
<text x="364.1" y="281.9">1610515A-K82.5-L660</text>
</g>
<text font-size="4.6" x="271.5" y="279">蓝探科工业自动化（江苏）有限公司</text>
<g font-size="4.2" fill="#008000">
<text x="283.6" y="51.1">825</text>
<text x="383.3" y="52.3">方框内全部切除</text>
<text x="190.5" y="83.2" transform="rotate(-90 190.5 83.2)">10</text>
<text x="198.1" y="80.3">8.5</text>
<text x="190.5" y="97.9" transform="rotate(-90 190.5 97.9)">50</text>
<text x="133.6" y="118.2">645</text>
<text x="190.5" y="114" transform="rotate(-90 190.5 114)">25</text>
<text x="218.8" y="118.8">新加两个腰孔</text>
</g>
<text font-size="3.7" x="53.3" y="9.7" transform="rotate(180 53.3 9.7)">1610515A-K82.5-L660</text>
<g font-size="3.7" fill="#008000">
<text x="379" y="65.8">B</text>
<text x="45.9" y="85.4">A</text>
<text x="148" y="172.8">A</text>
<text x="146.1" y="177.1">1 : 3</text>
<text x="203.5" y="176.4">B</text>
<text x="201.6" y="180.7">1 : 4</text>
</g>
<text font-size="3.5" x="270.2" y="284.2">Lantech Industrial Automation (Jiangsu) Co., Ltd.</text>
<g font-size="3">
<text x="287" y="253.6">UNIT: mm</text>
<text x="326.8" y="253.6">材 料</text>
<text x="351" y="253.5">SUS304</text>
<text x="355.3" y="263.6">制 图</text>
<text x="355.3" y="258.6">设 计</text>
<text x="384.5" y="258.5">LIA012</text>
<text x="384.5" y="263.6">LIA012</text>
<text x="355.3" y="268.6">比 例</text>
<text x="370.3" y="268.5">1 : 5</text>
<text x="385.3" y="268.6">重 量</text>
<text x="402.5" y="268.5">无</text>
<text x="362" y="273.6">共 1</text>
<text x="371" y="273.6">张</text>
<text x="392" y="273.6">第 1</text>
<text x="401" y="273.6">张</text>
<text x="354.5" y="279.1">零件号</text>
</g>
<text font-size="2.4" x="355.5" y="288.4">未经蓝探科事先书面同意，严禁复制或发布此文件。</text>
<g font-size="1.9">
<text x="235.3" y="257.7">未注公差角度及线性公差使用m</text>
<text x="229.5" y="259.9">（GB/T1804-2000），未注形位公差使</text>
<text x="229.5" y="262.2">用K级（GB/T 1184-1996）。</text>
<text x="229.5" y="264.4">—————————————————</text>
<text x="234.4" y="268.8">6 ～</text>
<text x="241.2" y="268.8">30以下</text>
<text x="242.1" y="266.6">6以下</text>
<text x="250.9" y="266.6">±0.05 mm</text>
<text x="250.9" y="268.8">±0.10 mm</text>
<text x="232.4" y="273.3">120 ～</text>
<text x="232.4" y="275.5">400 ～ 1000以下</text>
<text x="233.4" y="271">30 ～</text>
<text x="240.2" y="271">120以下</text>
<text x="240.2" y="273.3">400以下</text>
<text x="250.9" y="271">±0.15 mm</text>
<text x="250.9" y="273.3">±0.20 mm</text>
<text x="250.9" y="275.5">±0.30 mm</text>
<text x="231.4" y="277.7">1000 ～ 2000以下</text>
<text x="239.2" y="279.9">2000以上</text>
<text x="250.9" y="277.7">±0.50 mm</text>
<text x="250.9" y="279.9">±0.80 mm</text>
<text x="232.4" y="286.6">300 ～ 1000以下</text>
<text x="240.2" y="284.3">300以下</text>
<text x="250.9" y="284.3">±30′</text>
<text x="250.9" y="286.6">±15′</text>
<text x="239.2" y="288.8">1000以上</text>
<text x="250.9" y="288.8">±5′</text>
</g>
</svg>
